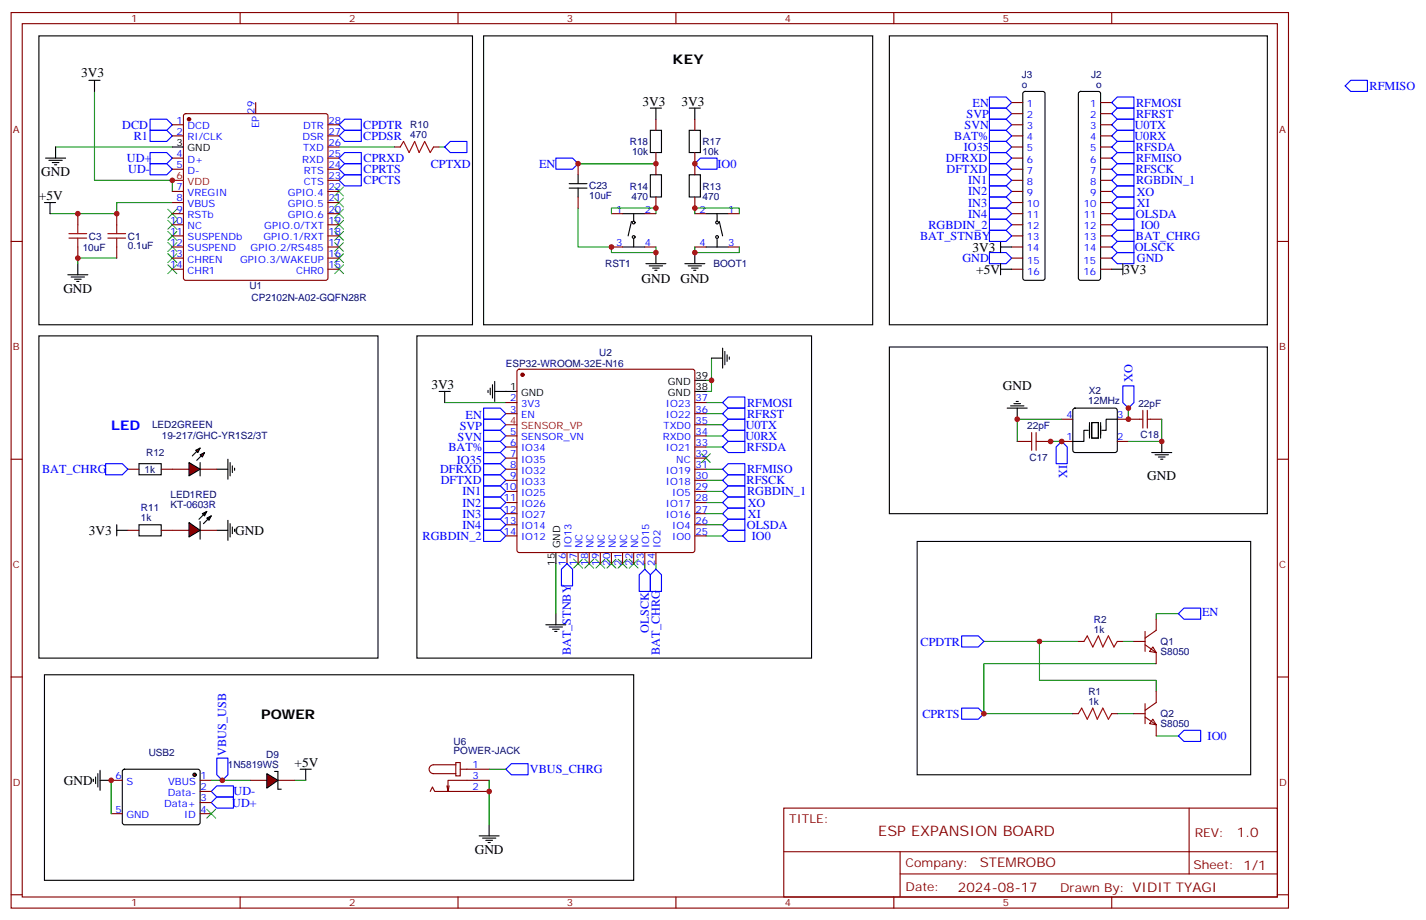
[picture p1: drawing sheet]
<svg xmlns="http://www.w3.org/2000/svg" width="453mm" height="292mm" viewBox="0 0 453 292" stroke-linecap="round" stroke-linejoin="round" font-family="sans-serif">
<g fill="none" stroke="#870000" stroke-width=".35">
<path d="M3.5 4h405.4v284.3h-405.4zM7.1 7.5h398.2v277.3h-398.2zM76.2 4v3.5M145.3 4v3.5M214.5 4v3.5M283.6 4v3.5M352.8 4v3.5M54.7 39.6h3.5M58.4 36.3l.5-.2h44.5l.5 .2 .2 .5v51.5l-.3 .5-.4 .2h-44.5l-.5-.2-.2-.5v-51.5zM81.1 32.6v3.5M104.1 39.6h3.5M208.1 37.9v3.5"/>
<path d="M220.5 37.9v3.5M321 39.6h3.6M321 32.6h3.6M321 36.1h3.6M349.2 39.6h3.6M349.2 32.6h3.6M349.2 36.1h3.6M54.7 43.1h3.5M54.7 50.2h3.5M54.7 53.7h3.5M104.1 46.7h3.5M104.1 43.1h3.5"/>
<path d="M104.1 50.2h3.5M104.1 53.7h3.5M104.1 57.3h3.5M125.2 46.7h1.8M137.6 46.7h1.7M208.1 48.4v7.1M220.5 48.4v7.1M321 46.7h3.6M321 43.1h3.6M321 50.2h3.6M321 53.7h3.6M321 57.3h3.6"/>
<path d="M349.2 46.7h3.6M349.2 43.1h3.6M349.2 50.2h3.6M349.2 53.7h3.6M349.2 57.3h3.6M3.5 76.7h3.6M24.7 67.8v3.6M24.7 78.4v3.6M37 67.8v3.6M37 78.4v3.6M54.7 60.8h3.5M54.7 64.3h3.5"/>
<path d="M54.7 67.8h3.5M54.7 71.4h3.5M54.7 74.9h3.5M54.7 78.4h3.5M104.1 60.8h3.5M104.1 64.3h3.5M104.1 67.8h3.5M104.1 71.4h3.5M104.1 74.9h3.5M104.1 78.4h3.5M208.1 62.5v3.6M220.5 62.5v3.6"/>
<path d="M321 60.8h3.6M321 64.3h3.6M321 67.8h3.6M321 71.4h3.6M321 74.9h3.6M321 78.4h3.6M349.2 60.8h3.6M349.2 64.3h3.6M349.2 67.8h3.6M349.2 71.4h3.6M349.2 74.9h3.6M349.2 78.4h3.6"/>
<path d="M405.3 76.7h3.6M54.7 82h3.5M54.7 85.5h3.5M104.1 82h3.5M104.1 85.5h3.5M321 82h3.6M321 85.5h3.6M349.2 82h3.6M349.2 85.5h3.6M164.3 117.4l.4-.2h55.1l.5 .2 .2 .5v56.8l-.2 .5-.5 .2h-55.1l-.5-.2-.2-.5v-56.8zM160.5 127.8h3.5M160.5 131.3h3.5"/>
<path d="M160.5 138.4h3.5M220.5 127.8h3.5M220.5 131.3h3.5M220.5 134.9h3.5M220.5 138.4h3.5M3.5 145.8h3.6M40.6 149h3.5M51.2 149h3.5M160.5 141.9h3.5M160.5 145.5h3.5M160.5 149h3.5M160.5 152.5h3.5"/>
<path d="M160.5 156h3.5M160.5 159.6h3.5M220.5 141.9h3.5M220.5 145.5h3.5M220.5 149h3.5M220.5 152.5h3.5M220.5 156h3.5M220.5 159.6h3.5M405.3 145.8h3.6M40.6 168.4h3.5M51.2 168.4h3.5M160.5 163.1h3.5"/>
<path d="M160.5 166.6h3.5M160.5 170.1h3.5M179.9 175.4v3.6M183.4 175.4v3.6M187 175.4v3.6M190.5 175.4v3.6M194 175.4v3.6M197.6 175.4v3.6M201.1 175.4v3.6M204.6 175.4v3.6M208.1 175.4v3.6M220.5 163.1h3.5"/>
<path d="M220.5 166.6h3.5M220.5 170.1h3.5M366.9 196.6v3.5l-3.5 2.5M3.5 214.9h3.6M342.2 203.7h1.8M354.5 203.7h1.8M359.8 203.7h3.6M363.4 200.5v6.3M363.4 204.7l3.5 2.5M365.8 205.4l1.1 1.8-2.1-.4zM366.9 207.2v3.5M366.9 219.5v3.6l-3.5 2.4"/>
<path d="M405.3 214.9h3.6M340.4 226.6h1.8M352.8 226.6h1.7M359.8 226.6h3.6M363.4 227.6l3.5 2.5M363.4 223.4v6.4M365.8 228.4l1.1 1.7-2.1-.3zM366.9 230.1v3.5M248.7 256.6h156.6v28.2h-156.6zM377.3 256.6v20.9M248.7 270.4h156.5M285.6 277.5h119.6"/>
<path d="M285.6 270.4v14.1M3.5 284.1h3.6M76.2 284.8v3.5M145.3 284.8v3.5M214.5 284.8v3.5M283.6 284.8v3.5M352.8 284.8v3.5M405.3 284.1h3.6"/>
</g>
<g fill="none" stroke="#000" stroke-width=".35">
<path d="M12.3 11.4h137.6v91.7h-137.6zM28.2 25.5h3.5M30 25.5v3.5M206.4 34.3h3.5M208.1 34.3v3.6M218.7 34.3h3.5M220.5 34.3v3.6M324.8 29.2l.5-.2h5.6l.5 .2 .2 .5v58.6l-.2 .5-.5 .2h-5.6l-.5-.2-.2-.5v-58.6zM342.4 29.2l.5-.2h5.6l.5 .2 .2 .5v58.6l-.2 .5-.5 .2h-5.6l-.5-.2-.2-.5v-58.6zM14.5 50.2h6.3M15.5 50.9h4.3M16.6 51.6h2.1"/>
<path d="M17.3 52.3h.7M17.6 46.7v3.5M54.7 46.7h3.5M206.4 41.4h3.5v7h-3.5zM206.4 55.5h3.5v7h-3.5zM218.7 41.4h3.5v7h-3.5zM218.7 55.5h3.5v7h-3.5zM317.5 78.4h3.5M317.5 76.7v3.5M21.5 87.2h6.4M22.6 87.9h4.2M23.6 88.7h2.2"/>
<path d="M24.3 89.4h.7M24.7 83.7v3.5M205 83.7h6.3M206 84.4h4.3M207.1 85.1h2.1M207.8 85.8h.7M208.1 80.2v3.5M217.3 83.7h6.4M218.4 84.4h4.2M219.4 85.1h2.1M220.1 85.8h.7M220.5 80.2v3.5"/>
<path d="M317.5 83.7v3.5M317.5 85.5h3.5M352.8 85.5h3.5M356.3 83.7v3.5M132.3 106.6h125.2v102.4h-125.2zM225.8 113.7h3.5M229.3 110.5v6.4M230 111.6v4.2M230.7 112.6v2.2M231.4 113.3v.8M139.3 124.3h3.6M141.1 124.3v3.5"/>
<path d="M154.9 123.9v.7M155.6 123.2v2.1M156.3 122.2v4.2M157 124.3h7M157 121.1v6.4M220.5 124.3h3.5M220.5 120.8h3.5M44.1 147.2h7.1v3.5h-7.1zM68.8 149h3.5M72.3 145.8v6.4M73 146.9v4.2M73.7 147.9v2.1"/>
<path d="M74.4 148.6v.7M37 168.4h3.6M37 166.6v3.5M44.1 166.6h7.1v3.5h-7.1zM68.8 168.4h3.5M72.3 165.2v6.4M73 166.3v4.2M73.7 167.3v2.1M74.4 168v.7M176.4 175.4v3.6M291 171.9h105.9v74.1h-105.9zM173.2 198.4h6.4"/>
<path d="M174.3 199.1h4.2M175.3 199.8h2.1M176.4 194.8v3.6M176 200.5h.7M29.6 247.4v.7M30.3 246.7v2.1M31 245.6v4.3M31.7 247.8h3.6M31.7 244.6v6.3M39 244.4l.5-.2h23.3l.5 .2 .2 .5-.1 16.5-.6 .5-23.6-.1-.4-.6v-16.3zM95.2 244.2h3.6M97 244.2v3.6"/>
</g>
<g fill="none" stroke="#008700" stroke-width=".35">
<path d="M30 29v28.3h24.7v3.5M17.6 46.7h37.1M107.6 46.7h17.6M139.3 46.7h1.8M54.7 64.3h-17.7v3.5h-21.1M24.7 82h12.3M225.8 113.7v10.6h-1.8M141.1 127.8h19.4M224 120.8h1.8M224 131.3h5.3M224 134.9h5.3M224 138.4h5.3"/>
<path d="M224 127.8h5.3M224 156h5.3M224 159.6h5.3M224 141.9h5.3M224 152.5h5.3M224 149h5.3M176.4 179v15.8M204.6 179v1.7M208.1 179v1.7M224 170.1h5.3M373.9 194.8h-7v1.8M312.2 203.7h30"/>
<path d="M329.8 203.7v12.3h37.1v3.5M356.3 203.7h3.5M366.9 210.7h-54.7v15.9h28.2M354.5 226.6h5.3M366.9 233.6h7M93.5 247.8h3.5"/>
</g>
<g fill="none" stroke="#00f" stroke-width=".35">
<path d="M47.6 37.9h5.3l1.8 1.7-1.8 1.8h-5.3zM107.6 39.6l1.8-1.7h5.3v3.5h-5.3zM314 30.8h5.3l1.7 1.8-1.7 1.7h-5.3zM314 34.3h5.3l1.7 1.8-1.7 1.8h-5.3zM314 37.9h5.3l1.7 1.7-1.7 1.8h-5.3zM354.5 37.9h5.3v3.5h-5.3l-1.7-1.8zM47.6 48.4h5.3l1.8 1.8-1.8 1.8h-5.3zM47.6 52h5.3l1.8 1.7-1.8 1.8h-5.3zM47.6 41.4h5.3l1.8 1.7-1.8 1.8h-5.3zM107.6 43.1l1.8-1.7h5.3v3.5h-5.3zM107.6 50.2l1.8-1.8h5.3v3.6h-5.3zM107.6 53.7l1.8-1.7h5.3v3.5h-5.3z"/>
<path d="M107.6 57.3l1.8-1.8h5.3v3.5h-5.3zM141.1 46.7l1.8-1.8h5.3v3.5h-5.3zM176.4 50.2h5.3l1.7 1.8-1.7 1.7h-5.3zM222.2 50.2h5.3v3.5h-5.3l-1.7-1.7zM314 44.9h5.3l1.7 1.8-1.7 1.7h-5.3zM352.8 43.1l1.7-1.7h5.3v3.5h-5.3zM354.5 69.6h5.3v3.5h-5.3l-1.7-1.7zM314 80.2h5.3l1.7 1.8-1.7 1.7h-5.3zM352.8 82l1.7-1.8h5.3v3.5h-5.3zM153.5 136.6h5.2l1.8 1.8-1.8 1.8h-5.2zM153.5 133.1h5.2l1.8 1.8-1.8 1.7h-5.2zM153.5 129.6h5.2l1.8 1.7-1.8 1.8h-5.2z"/>
<path d="M229.3 127.8l1.8-1.8h5.3v3.6h-5.3zM229.3 138.4l1.8-1.8h5.3v3.6h-5.3zM229.3 134.9l1.8-1.8h5.3v3.5h-5.3zM229.3 131.3l1.8-1.7h5.3v3.5h-5.3zM153.5 147.2h5.2l1.8 1.8-1.8 1.7h-5.2zM153.5 150.7h5.2l1.8 1.8-1.8 1.8h-5.2zM153.5 143.7h5.2l1.8 1.8-1.8 1.7h-5.2zM229.3 149l1.8-1.8h5.3v3.5h-5.3zM229.3 152.5l1.8-1.8h5.3v3.6h-5.3zM229.3 141.9l1.8-1.7h5.3v3.5h-5.3zM229.3 159.6l1.8-1.8h5.3v3.5h-5.3zM229.3 156l1.8-1.7h5.3v3.5h-5.3z"/>
<path d="M153.5 168.4h5.2l1.8 1.7-1.8 1.8h-5.2zM229.3 170.1l1.8-1.7h5.3v3.5h-5.3zM229.3 166.6l1.8-1.7h5.3v3.5h-5.3zM229.3 163.1l1.8-1.8h5.3v3.6h-5.3zM202.8 182.5l1.8-1.8 1.8 1.8v5.3h-3.6zM373.9 194.8l1.8-1.7h5.3v3.5h-5.3zM305.2 201.9h5.2l1.8 1.8-1.8 1.7h-5.2zM305.2 224.8h5.2l1.8 1.8-1.8 1.8h-5.2zM373.9 233.6l1.8-1.7h5.3v3.5h-5.3zM67 254.8l1.8-1.8h5.3v3.6h-5.3zM67 251.3l1.8-1.8h5.3v3.5h-5.3z"/>
</g>
<path d="M127 46.7l1.1-1.8 1.7 3.5 1.8-3.5 1.4 3.5 1.8-3.5 1.7 3.5 1.1-1.7M21.9 75.6h5.6M21.9 74.2h5.6M24.7 71.4v2.8M24.7 75.6v2.8M34.2 75.6h5.7M34.2 74.2h5.7M37 71.4v2.8M37 75.6v2.8M344 203.7l1-1.8 1.8 3.5 1.7-3.5 1.5 3.5 1.7-3.5 1.8 3.5 1-1.7M342.2 226.6l1.1-1.8 1.7 3.6 1.8-3.6 1.4 3.6 1.8-3.6 1.7 3.6 1.1-1.8" fill="none" stroke="#a10000" stroke-width=".35"/>
<g fill="none" stroke="#3c3" stroke-width=".35">
<path d="M106.2 59.4l2.8 2.8M109 59.4l-2.8 2.8M53.3 77l2.8 2.8M53.3 73.5l2.8 2.8M53.3 70l2.8 2.8M53.3 66.4l2.8 2.9M56.1 77l-2.8 2.8M56.1 73.5l-2.8 2.8M56.1 70l-2.8 2.8M56.1 66.4l-2.8 2.9M106.2 77l2.8 2.8M106.2 73.5l2.8 2.8"/>
<path d="M106.2 70l2.8 2.8M106.2 66.4l2.8 2.9M106.2 62.9l2.8 2.8M109 77l-2.8 2.8M109 73.5l-2.8 2.8M109 70l-2.8 2.8M109 66.4l-2.8 2.9M109 62.9l-2.8 2.8M53.3 84.1l2.8 2.8M53.3 80.5l2.8 2.9M56.1 84.1l-2.8 2.8M56.1 80.5l-2.8 2.9"/>
<path d="M106.2 84.1l2.8 2.8M106.2 80.5l2.8 2.9M109 84.1l-2.8 2.8M109 80.5l-2.8 2.9M222.6 144l2.8 2.9M225.4 144l-2.8 2.9M182 177.6l2.9 2.8M184.9 177.6l-2.9 2.8M185.6 177.6l2.8 2.8M188.4 177.6l-2.8 2.8M189.1 177.6l2.8 2.8M191.9 177.6l-2.8 2.8"/>
<path d="M192.6 177.6l2.8 2.8M195.4 177.6l-2.8 2.8M196.1 177.6l2.9 2.8M199 177.6l-2.9 2.8M199.7 177.6l2.8 2.8M202.5 177.6l-2.8 2.8"/>
</g>
<g fill="#870000" stroke="#870000" stroke-width=".35">
<circle cx="60" cy="37.9" r=".53"/>
<circle cx="165.8" cy="119" r=".53"/>
</g>
<path d="M54.7 57.3h3.5M160.5 134.9h3.5" fill="none" stroke="#f00" stroke-width=".35"/>
<circle cx="61.7" cy="246" r=".53" fill="#870000" stroke="#000" stroke-width=".35"/>
<g fill="none" stroke="#870000" stroke-width=".35">
<path d="M183.4 52v3.5M183.4 62.5v3.6M194 67.8h3.6M194 78.4h3.6M204.6 67.8h3.5M204.6 78.4h3.5M220.5 67.8h3.5M220.5 78.4h3.5M231.1 67.8h3.5M231.1 78.4h3.5M35.3 247.8h3.5M35.3 258.3h3.5"/>
<path d="M63.5 247.8h3.5M63.5 251.3h3.5M63.5 254.8h3.5M63.5 258.3h3.5"/>
</g>
<path d="M183.4 52h24.7M183.4 66.1v12.3h10.6v1.8h14.1v-1.8M194 67.8v-1.7h14.1v1.7M220.5 67.8v-1.7h14.1v1.7M220.5 78.4v1.8h14.1v-1.8M35.3 247.8v10.5" fill="none" stroke="#008700" stroke-width=".35"/>
<g fill="none" stroke="#000" stroke-width=".35">
<path d="M180.6 59.7h5.7M180.6 58.3h5.7M183.4 55.5v2.8M183.4 59.7v2.8M197.6 78.4h7M197.6 67.8h7M200.4 70.3l-1.1 4.6M201.1 67.8v2.5M201.1 76v2.4M224 78.4h7.1M224 67.8h7.1M227.5 67.8v2.5"/>
<path d="M227.5 76v2.4M228.2 70.3l1.1 4.6"/>
<circle cx="201.1" cy="70.7" r=".44"/>
<circle cx="201.1" cy="75.2" r=".44"/>
<circle cx="227.5" cy="70.7" r=".44"/>
<circle cx="227.5" cy="75.2" r=".44"/>
</g>
<path d="M65.6 256.9l2.8 2.9M68.4 256.9l-2.8 2.9" fill="none" stroke="#3c3" stroke-width=".35"/>
<g fill="#870000" stroke="#000" stroke-width=".35">
<path d="M65.6 164.5l1.4-.7-.7 1.4z"/>
<path d="M64.2 163.1l1.4-.7-.7 1.4z"/>
</g>
<path d="M54.7 168.4h5.3M63.5 168.4h5.3" fill="none" stroke="#870000" stroke-width=".35"/>
<path d="M63.5 165.6v5.6M65.6 162.4l-2.5 2.5M67 163.8l-2.4 2.5" fill="none" stroke="#000" stroke-width=".35"/>
<path d="M60 165.9l3.5 2.5-3.5 2.1z" fill="#870000" stroke="#000" stroke-width=".35"/>
<path d="M54.7 149h5.3M63.5 149h5.3" fill="none" stroke="#870000" stroke-width=".35"/>
<path d="M60 146.9l3.5 2.1-3.5 2.1z" fill="#870000" stroke="#000" stroke-width=".35"/>
<path d="M63.5 142.3l-2.5 2.4M64.9 143.7l-2.5 2.5" fill="none" stroke="#000" stroke-width=".35"/>
<g fill="#870000" stroke="#000" stroke-width=".35">
<path d="M63.5 144.4l1.4-.7-.7 1.4z"/>
<path d="M62.1 143l1.4-.7-.7 1.4z"/>
</g>
<path d="M63.5 146.9v4.2M88.2 244.9v5.7" fill="none" stroke="#000" stroke-width=".35"/>
<path d="M79.4 247.8h5.3M88.2 247.8h5.3" fill="none" stroke="#870000" stroke-width=".35"/>
<path d="M84.7 245.6l3.5 2.2-3.5 2.4z" fill="#870000" stroke="#000" stroke-width=".35"/>
<g fill="none" stroke="#000" stroke-width=".35">
<path d="M153.5 11.4h123.4v91.7h-123.4zM282.2 11.4h120v91.7h-120zM14.1 64.3h3.5M15.9 64.3v3.5M12.3 106.6h107.6v102.4h-107.6zM282.2 110.2h120v52.9h-120zM319.6 129.6h6.4M320.7 128.9h4.2M321.7 128.2h2.1M322.4 127.5h.7M322.8 129.6v3.5M340.7 129.8l.4-.2h12.7l.5 .2 .2 .5v12.7l-.2 .5-.5 .2h-12.7l-.5-.2-.2-.5v-12.7z"/>
<path d="M345.4 136.6h-1.4v3.6h-3.6M345.7 134.2v4.9M346.4 134.2h2.1v4.9h-2.1zM349.2 134.2v4.9M354.5 133.1h-3.5v3.5h-1.4M365.5 143.7h6.3M366.5 144.4h4.3M367.6 145.1h2.1M368.3 145.8h.7M368.7 140.2v3.5M14.1 214.2h187v65.3h-187zM87.1 244.9h1.1"/>
<path d="M88.2 250.6h1.1M152 265.4h6.4M153.1 266.1h4.2M154.2 266.8h2.1M154.9 267.5h.7M155.2 261.9v3.5"/>
</g>
<g fill="none" stroke="#870000" stroke-width=".35">
<path d="M327.4 137.3v5.7M328.8 137.3v5.7M336.9 133.1h3.5M354.5 133.1h8.2M362.7 130.3v5.6M364.1 133.1h4.6M364.1 130.3v5.6M322.8 140.2h4.6M328.8 140.2h4.6M336.9 140.2h3.5M354.5 140.2h3.6M136.5 251.3l.7-1.4 .7 1.4h17.3"/>
<path d="M142.5 249.5l-.3 1.8M144.6 242.1h1.4v4.2h-1.4zM144.6 242.8h-7a1.41 1.41 0 0 0-1.4 1.4 1.41 1.41 0 0 0 1.4 1.4h7M146 244.2h9.2M155.2 247.8h-13v3.5l-.4-1.8"/>
</g>
<g fill="none" stroke="#00f" stroke-width=".35">
<path d="M352.8 32.6l1.7-1.8h5.3v3.5h-5.3zM352.8 36.1l1.7-1.8h5.3v3.6h-5.3zM428.6 25.5h5.3v3.5h-5.3l-1.7-1.7zM314 59h5.3l1.7 1.8-1.7 1.7h-5.3zM314 55.5h5.3l1.7 1.8-1.7 1.7h-5.3zM314 52h5.3l1.7 1.7-1.7 1.8h-5.3zM314 48.4h5.3l1.7 1.8-1.7 1.8h-5.3zM314 41.4h5.3l1.7 1.7-1.7 1.8h-5.3zM352.8 50.2l1.7-1.8h5.3v3.6h-5.3zM352.8 53.7l1.7-1.7h5.3v3.5h-5.3zM354.5 44.9h5.3v3.5h-5.3l-1.7-1.7zM354.5 55.5h5.3v3.5h-5.3l-1.7-1.7z"/>
<path d="M314 73.1h5.3l1.7 1.8-1.7 1.8h-5.3zM314 69.6h5.3l1.7 1.8-1.7 1.7h-5.3zM314 66.1h5.3l1.7 1.7-1.7 1.8h-5.3zM314 62.5h5.3l1.7 1.8-1.7 1.8h-5.3zM352.8 60.8l1.7-1.8h5.3v3.5h-5.3zM352.8 67.8l1.7-1.7h5.3v3.5h-5.3zM352.8 74.9l1.7-1.8h5.3v3.6h-5.3zM354.5 62.5h5.3v3.6h-5.3l-1.7-1.8zM354.5 76.7h5.3v3.5h-5.3l-1.7-1.8zM356.3 122.5h3.5v5.3l-1.7 1.8-1.8-1.8zM33.5 147.2h5.3l1.8 1.8-1.8 1.7h-5.3zM153.5 154.3h5.2l1.8 1.7-1.8 1.8h-5.2z"/>
<path d="M153.5 157.8h5.2l1.8 1.8-1.8 1.7h-5.2zM153.5 140.2h5.2l1.8 1.7-1.8 1.8h-5.2zM336.9 140.2l1.8 1.7v5.3h-3.6v-5.3zM153.5 161.3h5.2l1.8 1.8-1.8 1.8h-5.2zM153.5 164.9h5.2l1.8 1.7-1.8 1.8h-5.2zM179.9 179l1.8 1.7v5.3h-3.5v-5.3zM208.1 180.7l1.8 1.8v5.3h-3.5v-5.3zM68.8 240.7h3.5v5.3l-1.7 1.8-1.8-1.8zM160.5 244.2l1.8-1.7h5.3v3.5h-5.3z"/>
</g>
<path d="M24.7 82v1.7M336.9 133.1h-14.1v7.1M358.1 129.6v3.5M368.7 133.1v7.1h-10.6M333.4 140.2h3.5M224 163.1h5.3M224 166.6h5.3M67 247.8h12.4M155.2 247.8v14.1M155.2 244.2h5.3" fill="none" stroke="#008700" stroke-width=".35"/>
<g fill="#c00">
<circle cx="329.8" cy="203.7" r=".88"/>
<circle cx="312.2" cy="226.6" r=".88"/>
<circle cx="54.7" cy="57.3" r=".88"/>
<circle cx="225.8" cy="120.8" r=".88"/>
<circle cx="208.1" cy="52" r=".88"/>
<circle cx="220.5" cy="52" r=".88"/>
<circle cx="35.3" cy="247.8" r=".88"/>
<circle cx="208.1" cy="80.2" r=".88"/>
<circle cx="208.1" cy="66.1" r=".88"/>
<circle cx="220.5" cy="66.1" r=".88"/>
<circle cx="220.5" cy="80.2" r=".88"/>
<circle cx="183.4" cy="52" r=".88"/>
<circle cx="194" cy="78.4" r=".88"/>
<circle cx="336.9" cy="140.2" r=".88"/>
<circle cx="333.4" cy="140.2" r=".88"/>
<circle cx="358.1" cy="133.1" r=".88"/>
<circle cx="358.1" cy="129.6" r=".88"/>
<circle cx="322.8" cy="133.1" r=".88"/>
<circle cx="368.7" cy="140.2" r=".88"/>
<circle cx="37" cy="67.8" r=".88"/>
<circle cx="24.7" cy="82" r=".88"/>
<circle cx="24.7" cy="67.8" r=".88"/>
<circle cx="155.2" cy="251.3" r=".88"/>
<circle cx="70.6" cy="247.8" r=".88"/>
</g>
<text font-size="4.6" fill="#800" x="278.7" y="265.4">ESP EXPANSION BOARD</text>
<g font-size="4.2">
<text x="213.4" y="20.2">KEY</text>
<text x="25.7" y="24.3">3V3</text>
<text x="203.9" y="33.6">3V3</text>
<text x="216.3" y="33.6">3V3</text>
<text x="13.1" y="55.8">GND</text>
<text x="12.3" y="63.6">+5V</text>
<text x="308.6" y="79.9">3V3</text>
<text x="203.6" y="89.8">GND</text>
<text x="215.9" y="89.8">GND</text>
<text x="309.8" y="86.9">+5V</text>
<text x="356.5" y="86.9">3V3</text>
<text x="20.1" y="92.9">GND</text>
<text x="136.9" y="123.6">3V3</text>
<text x="318.2" y="124">GND</text>
<text x="364.1" y="152.5">GND</text>
<text x="28.2" y="169.8">3V3</text>
<text x="74.6" y="169.8">GND</text>
<text x="82.9" y="228.4">POWER</text>
<text x="93.5" y="243.5">+5V</text>
<text x="20.3" y="249.2">GND</text>
<text x="150.6" y="271">GND</text>
</g>
<text font-size="4.2" fill="#00f" x="35.3" y="136.6">LED</text>
<g font-size="4.2" fill="#800">
<text x="392.5" y="265.8">1.0</text>
<text x="310.9" y="275.4">STEMROBO</text>
<text x="304" y="283.2">2024-08-17</text>
</g>
<g font-size="3.9" fill="#00f">
<text x="434.6" y="28.6">RFMISO</text>
<text x="308.6" y="33.8">EN</text>
<text x="360.5" y="33.9">RFMOSI</text>
<text x="38.8" y="40.9">DCD</text>
<text x="115.3" y="40.9">CPDTR</text>
<text x="306.1" y="40.9">SVN</text>
<text x="306.7" y="37.4">SVP</text>
<text x="360.1" y="40.9">U0TX</text>
<text x="360.5" y="37.4">RFRST</text>
<text x="42.4" y="44.4">R1</text>
<text x="115.3" y="44.5">CPDSR</text>
<text x="302.8" y="44.4">BAT%</text>
<text x="305.8" y="47.9">IO35</text>
<text x="360" y="44.5">U0RX</text>
<text x="360.5" y="47.9">RFSDA</text>
<text x="40.3" y="51.5">UD+</text>
<text x="115.4" y="51.5">CPRXD</text>
<text x="136.7" y="53.2">CPTXD</text>
<text x="171.1" y="53.2">EN</text>
<text x="227.7" y="53.2">IO0</text>
<text x="300.2" y="51.5">DFRXD</text>
<text x="360.5" y="51.5">RFMISO</text>
<text x="40.7" y="55">UD-</text>
<text x="115.4" y="55">CPRTS</text>
<text x="115.4" y="58.5">CPCTS</text>
<text x="300.4" y="55">DFTXD</text>
<text x="307.3" y="58.5">IN1</text>
<text x="360.4" y="55">RFSCK</text>
<text x="360.5" y="58.5">RGBDIN_1</text>
<text x="307.3" y="65.6">IN3</text>
<text x="307.3" y="62.1">IN2</text>
<text x="360.7" y="62.1">XO</text>
<text x="360.8" y="65.6">XI</text>
<text x="307.3" y="69.1">IN4</text>
<text x="360.5" y="69.1">OLSDA</text>
<text x="291.9" y="76.1">BAT_STNBY</text>
<text x="294.6" y="72.6">RGBDIN_2</text>
<text x="360.4" y="76.1">BAT_CHRG</text>
<text x="362" y="72.7">IO0</text>
<text x="305.4" y="83.2">GND</text>
<text x="360.1" y="79.7">OLSCK</text>
<text x="360.8" y="83.3">GND</text>
<text x="359.4" y="121.2" transform="rotate(-90 359.4 121.2)">XO</text>
<text x="237.1" y="129.1">RFMOSI</text>
<text x="145.9" y="136.6">SVP</text>
<text x="147.8" y="133.1">EN</text>
<text x="236.6" y="136.1">U0TX</text>
<text x="237.1" y="132.6">RFRST</text>
<text x="142.3" y="143.2">BAT%</text>
<text x="145.2" y="140.2">SVN</text>
<text x="236.5" y="139.7">U0RX</text>
<text x="237" y="143.2">RFSDA</text>
<text x="145" y="147.2">IO35</text>
<text x="13.4" y="150.2">BAT_CHRG</text>
<text x="139.7" y="150.2">DFRXD</text>
<text x="139.9" y="153.8">DFTXD</text>
<text x="236.9" y="153.8">RFSCK</text>
<text x="237.1" y="150.3">RFMISO</text>
<text x="338.7" y="151.7" transform="rotate(-90 338.7 151.7)">XI</text>
<text x="146.7" y="157.3">IN1</text>
<text x="146.7" y="160.8">IN2</text>
<text x="237.1" y="157.2">RGBDIN_1</text>
<text x="237.3" y="160.9">XO</text>
<text x="146.7" y="164.4">IN3</text>
<text x="146.7" y="167.9">IN4</text>
<text x="237" y="167.9">OLSDA</text>
<text x="237.3" y="164.4">XI</text>
<text x="134.1" y="171.4">RGBDIN_2</text>
<text x="238.6" y="171.4">IO0</text>
<text x="381.4" y="195.5">EN</text>
<text x="205.9" y="200.8" transform="rotate(-90 205.9 200.8)">OLSCK</text>
<text x="181.2" y="208.1" transform="rotate(-90 181.2 208.1)">BAT_STNBY</text>
<text x="209.4" y="207.9" transform="rotate(-90 209.4 207.9)">BAT_CHRG</text>
<text x="292.1" y="205">CPDTR</text>
<text x="292.7" y="227.8">CPRTS</text>
<text x="71.8" y="239.9" transform="rotate(-90 71.8 239.9)">VBUS_USB</text>
<text x="383.2" y="234.9">IO0</text>
<text x="168.2" y="245.5">VBUS_CHRG</text>
<text x="73.7" y="256.1">UD+</text>
<text x="74.1" y="252.5">UD-</text>
</g>
<g font-size="3.9" fill="#800">
<text x="250.5" y="261.2">TITLE:</text>
<text x="379.1" y="265.8">REV:</text>
<text x="287.4" y="275.4">Company:</text>
<text x="378.7" y="276">Sheet: 1/1</text>
<text x="287.4" y="283">Date:</text>
<text x="336.4" y="283.1">Drawn By: VIDIT TYAGI</text>
</g>
<g font-size="3.2" fill="#800">
<text x="41.6" y="7">1</text>
<text x="110.8" y="7">2</text>
<text x="179.9" y="7">3</text>
<text x="249.1" y="7">4</text>
<text x="318.2" y="7">5</text>
<text x="4.1" y="42.1">A</text>
<text x="405.9" y="42.1">A</text>
<text x="4.1" y="111.2">B</text>
<text x="405.9" y="111.2">B</text>
<text x="4.1" y="180.4">C</text>
<text x="405.9" y="180.4">C</text>
<text x="4.1" y="249.5">D</text>
<text x="405.9" y="249.5">D</text>
<text x="41.6" y="287.8">1</text>
<text x="110.8" y="287.8">2</text>
<text x="179.9" y="287.8">3</text>
<text x="249.1" y="287.8">4</text>
<text x="318.2" y="287.8">5</text>
</g>
<g font-size="3.2" fill="#000080">
<text x="324.2" y="28">o</text>
<text x="324.2" y="24.8">J3</text>
<text x="346.2" y="24.8">J2</text>
<text x="347.8" y="28">o</text>
<text x="130.2" y="40.7">R10</text>
<text x="130.2" y="43.9">470</text>
<text x="199.8" y="46">R18</text>
<text x="223" y="46">R17</text>
<text x="200.6" y="49.2">10k</text>
<text x="223" y="49.2">10k</text>
<text x="187" y="63.3">10uF</text>
<text x="187" y="60.2">C23</text>
<text x="199.8" y="60.2">R14</text>
<text x="200.4" y="63.4">470</text>
<text x="223" y="63.4">470</text>
<text x="223" y="60.2">R13</text>
<text x="28.2" y="76.1">C3</text>
<text x="40.6" y="76.1">C1</text>
<text x="26.2" y="79.6">10uF</text>
<text x="40.6" y="79.2">0.1uF</text>
<text x="192.1" y="84.9">RST1</text>
<text x="226.4" y="84.9">BOOT1</text>
<text x="79.1" y="91.8">U1</text>
<text x="79.8" y="95.4">CP2102N-A02-GQFN28R</text>
<text x="190.2" y="113">U2</text>
<text x="160.5" y="116.6">ESP32-WROOM-32E-N16</text>
<text x="345.6" y="125.3">X2</text>
<text x="345.3" y="128.4">12MHz</text>
<text x="361.3" y="129.2">22pF</text>
<text x="48.2" y="136">LED2GREEN</text>
<text x="326" y="136.3">22pF</text>
<text x="51.4" y="139.5">19-217/GHC-YR1S2/3T</text>
<text x="362" y="139.2">C18</text>
<text x="46.4" y="144.7">R12</text>
<text x="326.7" y="146.2">C17</text>
<text x="45.8" y="150.1">1k</text>
<text x="54.1" y="161.3">KT-0603R</text>
<text x="54.1" y="158.2">LED1RED</text>
<text x="44.7" y="165.6">1k</text>
<text x="44.7" y="162.4">R11</text>
<text x="347.1" y="197.7">R2</text>
<text x="347.1" y="200.8">1k</text>
<text x="368.3" y="207.9">S8050</text>
<text x="368.3" y="204.7">Q1</text>
<text x="345.4" y="220.6">R1</text>
<text x="345.4" y="223.8">1k</text>
<text x="368.3" y="227.6">Q2</text>
<text x="368.3" y="230.8">S8050</text>
<text x="47.2" y="239.9">USB2</text>
<text x="143.9" y="239.6">POWER-JACK</text>
<text x="143.9" y="236.4">U6</text>
<text x="72.3" y="243.9">1N5819WS</text>
<text x="84.5" y="240.8">D9</text>
</g>
<g font-size="3.2" fill="#00f">
<text x="325.9" y="34">1</text>
<text x="345.9" y="34">1</text>
<text x="56" y="39.3">1</text>
<text x="59.5" y="41">DCD</text>
<text x="80.8" y="36.1" transform="rotate(-90 80.8 36.1)">29</text>
<text x="82.2" y="40.7" transform="rotate(-90 82.2 40.7)">EP</text>
<text x="96.2" y="41">DTR</text>
<text x="104.2" y="39.3">28</text>
<text x="325.9" y="37.5">2</text>
<text x="325.9" y="41">3</text>
<text x="345.9" y="37.5">2</text>
<text x="345.9" y="41">3</text>
<text x="56" y="42.8">2</text>
<text x="59.5" y="44.6">RI/CLK</text>
<text x="95.9" y="44.6">DSR</text>
<text x="104.2" y="46.3">26</text>
<text x="104.2" y="42.8">27</text>
<text x="325.9" y="44.6">4</text>
<text x="345.9" y="44.6">4</text>
<text x="56" y="49.8">4</text>
<text x="56" y="53.4">5</text>
<text x="59.5" y="51.6">D+</text>
<text x="95.9" y="51.6">RXD</text>
<text x="96.2" y="48.1">TXD</text>
<text x="104.2" y="53.4">24</text>
<text x="104.2" y="49.8">25</text>
<text x="325.9" y="48.1">5</text>
<text x="325.9" y="51.6">6</text>
<text x="345.9" y="48.1">5</text>
<text x="345.9" y="51.6">6</text>
<text x="59.5" y="55.1">D-</text>
<text x="96.4" y="58.7">CTS</text>
<text x="96.4" y="55.1">RTS</text>
<text x="104.2" y="56.9">23</text>
<text x="325.9" y="55.1">7</text>
<text x="325.9" y="58.7">8</text>
<text x="345.9" y="55.1">7</text>
<text x="345.9" y="58.7">8</text>
<text x="56" y="60.4">7</text>
<text x="56" y="64">8</text>
<text x="59.5" y="62.2">VREGIN</text>
<text x="59.5" y="65.7">VBUS</text>
<text x="91.4" y="65.7">GPIO.5</text>
<text x="91.4" y="62.2">GPIO.4</text>
<text x="104.2" y="64">21</text>
<text x="104.2" y="60.4">22</text>
<text x="325.9" y="62.2">9</text>
<text x="325.9" y="65.7">10</text>
<text x="343.9" y="65.7">10</text>
<text x="345.9" y="62.2">9</text>
<text x="54" y="71">10</text>
<text x="56" y="67.5">9</text>
<text x="59.5" y="69.3">RSTb</text>
<text x="91.4" y="69.3">GPIO.6</text>
<text x="104.2" y="71">19</text>
<text x="104.2" y="67.5">20</text>
<text x="195.5" y="67.5">1</text>
<text x="204.6" y="67.5">2</text>
<text x="222" y="67.5">2</text>
<text x="231.1" y="67.5">1</text>
<text x="325.9" y="69.3">11</text>
<text x="343.9" y="69.3">11</text>
<text x="54" y="74.5">11</text>
<text x="59.5" y="72.8">NC</text>
<text x="59.5" y="76.3">SUSPENDb</text>
<text x="83.6" y="76.3">GPIO.1/RXT</text>
<text x="83.9" y="72.8">GPIO.0/TXT</text>
<text x="104.2" y="74.5">18</text>
<text x="325.9" y="72.8">12</text>
<text x="325.9" y="76.3">13</text>
<text x="343.9" y="72.8">12</text>
<text x="343.9" y="76.3">13</text>
<text x="54" y="78.1">12</text>
<text x="54" y="81.6">13</text>
<text x="59.5" y="79.8">SUSPEND</text>
<text x="59.5" y="83.4">CHREN</text>
<text x="76.2" y="83.4">GPIO.3/WAKEUP</text>
<text x="79.5" y="79.8">GPIO.2/RS485</text>
<text x="104.2" y="81.6">16</text>
<text x="104.2" y="78.1">17</text>
<text x="195.5" y="78.1">3</text>
<text x="204.6" y="78.1">4</text>
<text x="222" y="78.1">4</text>
<text x="231.1" y="78.1">3</text>
<text x="325.9" y="79.8">14</text>
<text x="326" y="83.7">15</text>
<text x="343.8" y="83.7">15</text>
<text x="343.9" y="79.8">14</text>
<text x="54" y="85.1">14</text>
<text x="59.5" y="86.9">CHR1</text>
<text x="93.9" y="86.9">CHR0</text>
<text x="104.2" y="85.1">15</text>
<text x="326" y="87.2">16</text>
<text x="343.8" y="87.2">16</text>
<text x="161.9" y="131">3</text>
<text x="161.9" y="127.5">2</text>
<text x="165.3" y="129.2">3V3</text>
<text x="211.3" y="129.2">IO23</text>
<text x="220.7" y="127.5">37</text>
<text x="220.7" y="131">36</text>
<text x="165.3" y="132.8">EN</text>
<text x="210.6" y="136.3">TXD0</text>
<text x="211.3" y="132.8">IO22</text>
<text x="220.7" y="134.5">35</text>
<text x="338.4" y="132.8">4</text>
<text x="354.5" y="132.8">3</text>
<text x="161.9" y="141.6">6</text>
<text x="161.9" y="138">5</text>
<text x="165.3" y="143.3">IO34</text>
<text x="165.3" y="139.8">SENSOR_VN</text>
<text x="210.3" y="139.8">RXD0</text>
<text x="211.3" y="143.3">IO21</text>
<text x="220.7" y="138">34</text>
<text x="220.7" y="141.6">33</text>
<text x="338.4" y="139.8">1</text>
<text x="354.5" y="139.8">2</text>
<text x="161.9" y="148.6">8</text>
<text x="161.9" y="145.1">7</text>
<text x="165.3" y="146.9">IO35</text>
<text x="214.6" y="146.9">NC</text>
<text x="220.7" y="145.1">32</text>
<text x="220.7" y="148.6">31</text>
<text x="159.8" y="155.7">10</text>
<text x="161.9" y="152.2">9</text>
<text x="165.3" y="153.9">IO33</text>
<text x="165.3" y="150.4">IO32</text>
<text x="211.3" y="150.4">IO19</text>
<text x="211.3" y="153.9">IO18</text>
<text x="220.7" y="152.2">30</text>
<text x="220.7" y="155.7">29</text>
<text x="159.8" y="159.2">11</text>
<text x="165.3" y="161">IO26</text>
<text x="165.3" y="157.4">IO25</text>
<text x="211.3" y="161">IO17</text>
<text x="213.3" y="157.4">IO5</text>
<text x="220.7" y="159.2">28</text>
<text x="159.8" y="166.3">13</text>
<text x="159.8" y="162.7">12</text>
<text x="165.3" y="164.5">IO27</text>
<text x="211.3" y="164.5">IO16</text>
<text x="220.7" y="162.7">27</text>
<text x="220.7" y="166.3">26</text>
<text x="159.8" y="169.8">14</text>
<text x="165.3" y="171.6">IO12</text>
<text x="165.3" y="168">IO14</text>
<text x="213.3" y="168">IO4</text>
<text x="213.3" y="171.6">IO0</text>
<text x="220.7" y="169.8">25</text>
<text x="179.6" y="179.6" transform="rotate(-90 179.6 179.6)">16</text>
<text x="181.3" y="174.1" transform="rotate(-90 181.3 174.1)">IO13</text>
<text x="183.1" y="179.6" transform="rotate(-90 183.1 179.6)">17</text>
<text x="184.9" y="174.1" transform="rotate(-90 184.9 174.1)">NC</text>
<text x="186.6" y="179.6" transform="rotate(-90 186.6 179.6)">18</text>
<text x="188.4" y="174.1" transform="rotate(-90 188.4 174.1)">NC</text>
<text x="190.1" y="179.6" transform="rotate(-90 190.1 179.6)">19</text>
<text x="191.9" y="174.1" transform="rotate(-90 191.9 174.1)">NC</text>
<text x="193.7" y="179.6" transform="rotate(-90 193.7 179.6)">20</text>
<text x="195.4" y="174.1" transform="rotate(-90 195.4 174.1)">NC</text>
<text x="197.2" y="179.6" transform="rotate(-90 197.2 179.6)">21</text>
<text x="199" y="174.1" transform="rotate(-90 199 174.1)">NC</text>
<text x="200.7" y="179.6" transform="rotate(-90 200.7 179.6)">22</text>
<text x="202.5" y="174.1" transform="rotate(-90 202.5 174.1)">NC</text>
<text x="204.3" y="179.6" transform="rotate(-90 204.3 179.6)">23</text>
<text x="206" y="174.1" transform="rotate(-90 206 174.1)">IO15</text>
<text x="207.8" y="179.6" transform="rotate(-90 207.8 179.6)">24</text>
<text x="209.5" y="174.1" transform="rotate(-90 209.5 174.1)">IO2</text>
<text x="149.9" y="243.9">1</text>
<text x="36.6" y="247.4">6</text>
<text x="40.1" y="249.2">S</text>
<text x="53.4" y="249.2">VBUS</text>
<text x="63.7" y="247.4">1</text>
<text x="63.7" y="250.9">2</text>
<text x="149.9" y="250.9">2</text>
<text x="149.9" y="247.4">3</text>
<text x="36.6" y="258">5</text>
<text x="52.1" y="256.2">Data+</text>
<text x="53.2" y="252.7">Data-</text>
<text x="63.7" y="254.5">3</text>
<text x="63.7" y="258">4</text>
<text x="40.1" y="259.8">GND</text>
<text x="58.4" y="259.8">ID</text>
</g>
<g font-size="3.2">
<text x="56" y="46.3">3</text>
<text x="59.5" y="48.1">GND</text>
<text x="161.9" y="123.9">1</text>
<text x="165.3" y="125.7">GND</text>
<text x="211.9" y="122.2">GND</text>
<text x="211.9" y="125.7">GND</text>
<text x="220.7" y="120.4">39</text>
<text x="220.7" y="123.9">38</text>
<text x="176" y="179.6" transform="rotate(-90 176 179.6)">15</text>
<text x="177.8" y="174.1" transform="rotate(-90 177.8 174.1)">GND</text>
</g>
<g font-size="3.2" fill="#f00">
<text x="56" y="56.9">6</text>
<text x="59.5" y="58.7">VDD</text>
<text x="161.9" y="134.5">4</text>
<text x="165.3" y="136.3">SENSOR_VP</text>
</g>
</svg>
